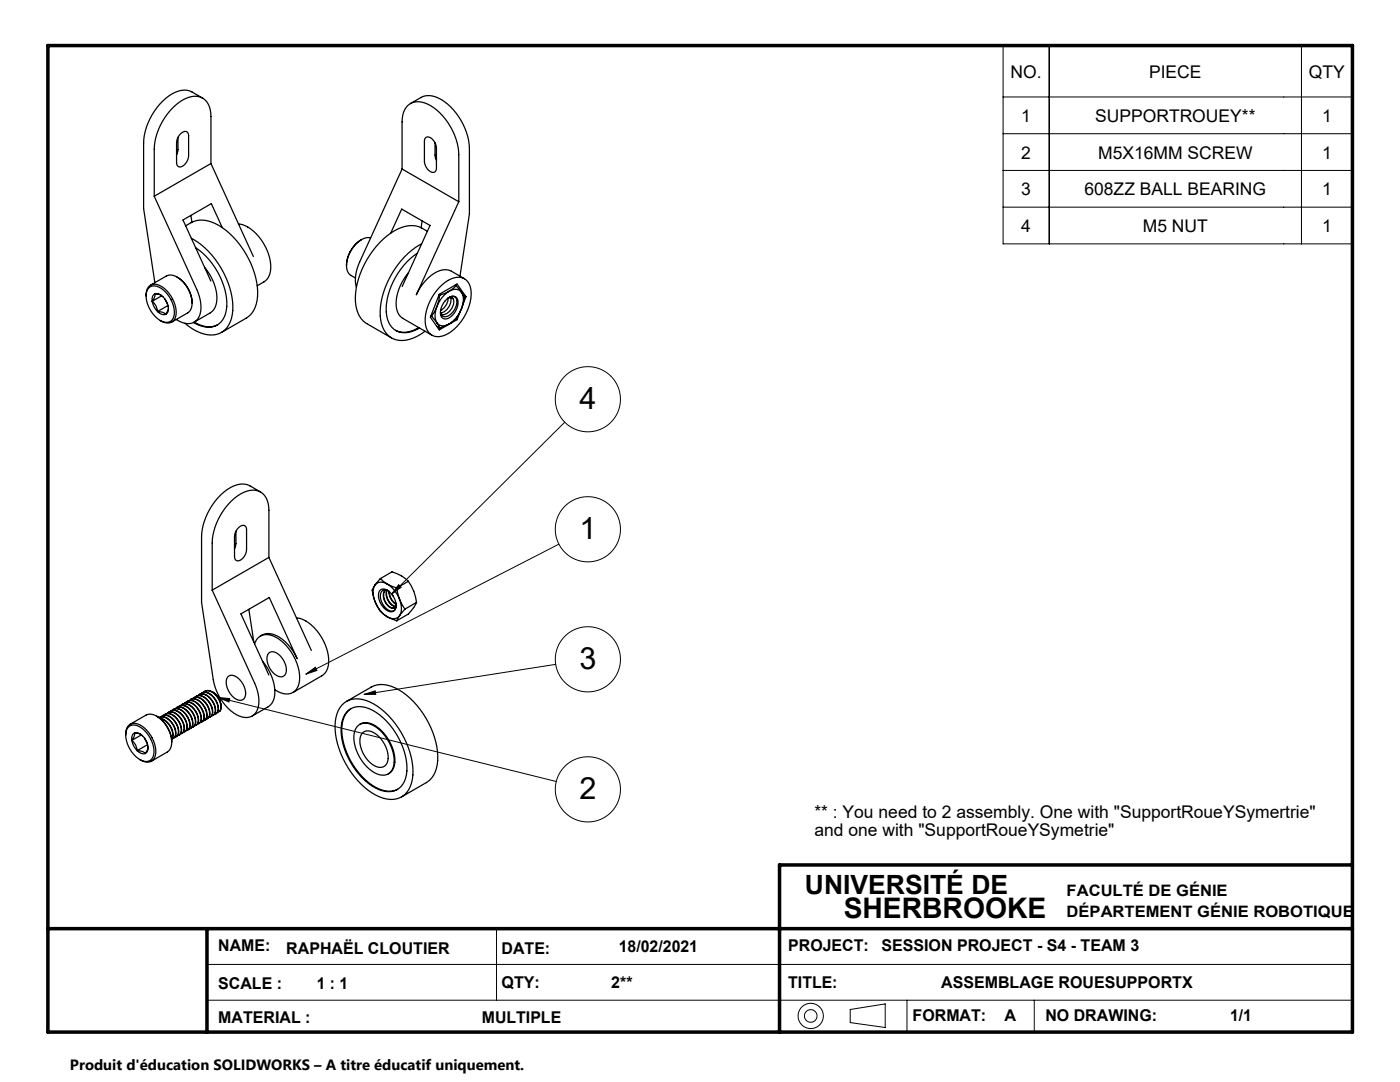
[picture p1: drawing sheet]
<svg xmlns="http://www.w3.org/2000/svg" width="279mm" height="216mm" viewBox="0 0 279 216" stroke-linecap="round" stroke-linejoin="round" font-family="sans-serif">
<g fill="none" stroke="#000" stroke-width=".2">
<path d="M200.2 9.1h69.7v39.6h-69.7zM200.2 19.4h69.7M209.4 9.1v39.6M259.7 9.1v39.6M200.2 26.7h69.7M200.2 34h69.7M200.2 41.3h69.7M112.7 84.2l-34.5 34.3M79.6 116.7l.5 .5-1.9 1.3zM111.5 108.6l-50.5 25.9M43.5 139.2l2.4 .2-.2 .7zM43.5 139.2l67.5 16.7"/>
<path d="M61 134.5l1.9-1.3 .4 .6zM72.7 138.6l2.2-.7 .1 .7zM110.9 132.6l-38.2 6M41.3 192.4h228.6M41.3 199.6h228.6M99.1 185.3v14.3M181 199.6v6.3M206.4 199.6v6.3M169.7 201.4l7-1.1v4.7l-7-1z"/>
<circle cx="117.3" cy="79.7" r="6.5"/>
<circle cx="117.3" cy="105.6" r="6.5"/>
<circle cx="117.3" cy="131.6" r="6.5"/>
<circle cx="117.3" cy="157.5" r="6.5"/>
<circle cx="161.8" cy="202.7" r="2.52"/>
<circle cx="161.8" cy="202.7" r="1.26"/>
</g>
<path d="M9.6 9.1h260.3v196.8h-260.3zM269.9 172.6h-114.3v33.3M9.6 185.3h260.3M41.3 185.3v20.6" fill="none" stroke="#000" stroke-width=".7"/>
<path d="M79.6 116.7l.5 .5-1.9 1.3zM61 134.5l1.9-1.3 .4 .6zM72.7 138.6l2.2-.7 .1 .7zM43.5 139.2l2.4 .2-.2 .7z" fill="#000"/>
<g fill="none" stroke="#000" stroke-width=".25">
<path d="M40.4 19.6a5.7 5.7 0 0 0-3.6-1.6 8.5 8.5 0 0 0-6 4.2 12 12 0 0 0-2.1 6.3v13.1l2.2 14.8M30.8 39.2l8.5 18.5a6.5 6.5 0 0 1 .2 5.9 2.79 2.79 0 0 1-3.9 .4l-.4-.3M35.5 27.4v2.5l-.3 1M36.1 26.6a.81 .81 0 0 1 1-.4 .81 .81 0 0 1 .5 .9v4a2.3 2.3 0 0 1-1.8 2.2 .74 .74 0 0 1-.6-.8l.1-4.4 .3-.8zM42.1 32.6v-9.4a3.6 3.6 0 0 0-2.7-4 7.3 7.3 0 0 0-6 3.5 12.4 12.4 0 0 0-2.6 7.1v9.4M42.1 32.6l-11.3 6.6M42.1 32.6l8.5 18.6M80.2 33.7v-9.4a3.6 3.6 0 0 1 2.7-4 7.3 7.3 0 0 1 6 3.5 12.4 12.4 0 0 1 2.7 7.1v9.4M80.2 33.7l-8.4 18.6a7.2 7.2 0 0 0-.7 5M80.2 33.7l11.4 6.6M81.9 20.7a5.7 5.7 0 0 1 3.7-1.6 8.4 8.4 0 0 1 5.9 4.2 12 12 0 0 1 2.2 6.3v13.1l-1.9 12.4M84.9 27.6a1.06 1.06 0 0 1 1.6 .4l.6 1.2v4.4a.8 .8 0 0 1-.6 .8 .8 .8 0 0 1-.9-.4l-.5-.6-.4-.8v-4.4z"/>
<path d="M86.8 28.5v2.4l.3 1.1M29.2 59.1a1.9 1.9 0 0 1 .9-2.2 1.9 1.9 0 0 1 2.3 .3 6 6 0 0 1 2.5 6.3 1.85 1.85 0 0 1-2.9 .5M29.7 57.4a2.44 2.44 0 0 1 3.3 .8 5.3 5.3 0 0 1 1.6 5.3 1.82 1.82 0 0 1-3 .2 5.8 5.8 0 0 1-2.3-5.6zM30 56.9l3.2-1.8a2.82 2.82 0 0 1 3.3 1.1 5.7 5.7 0 0 1 1.6 5.5l-.6 .7-3.2 1.9M30.9 58.6a1.28 1.28 0 0 0-.5 1.5M30.9 58.6a2.59 2.59 0 0 1 2.6 2.4 1.45 1.45 0 0 1-.5 1.7M30.9 58.6l1.3 .3M30.9 58.6v.6l-.5 .9M32.3 59l-1.9 1.1M32.9 59.7l.5 1M35.3 55.3a6.2 6.2 0 0 1 3 5.2M37 45.1a5.4 5.4 0 0 1 6.7-.1 17 17 0 0 1 7.7 14.1 5.1 5.1 0 0 1-2.3 4.4l-4.9 2.8"/>
<path d="M38.1 43l.2 1.3M38.2 47.6a16.9 16.9 0 0 1 8.3 14.3 4.8 4.8 0 0 1-3.2 4.8 7.3 7.3 0 0 1-6.4-2.2M39.1 49.4a14.5 14.5 0 0 1 6.2 11.8 4 4 0 0 1-3.1 4.1 5.7 5.7 0 0 1-3.6-.9M40.8 53.3a9.3 9.3 0 0 1 2.3 7.4 2.7 2.7 0 0 1-1.2 1.7l-3.1 1.9a4.8 4.8 0 0 0 4.6 .5M44.4 45.4l-2.2-4.8-5.7 3.3 5.6 12.2M47.6 44.7a8.1 8.1 0 0 1 5.7 5.3 6.1 6.1 0 0 1 0 5.7l-.6 .5-1.4 .8M72.2 47.8a6.2 6.2 0 0 0-3 5.2M74 47.5a3.5 3.5 0 0 0-3.4 1.7 5 5 0 0 0-1 5.4l1.3 .9M78 46.5l2.2-4.8 5.6 3.3-5.5 12.2M81.5 54.4a9.3 9.3 0 0 0-2.3 7.4 2.71 2.71 0 0 0 1.2 1.7l5.8 3.4M83.3 50.5a14.5 14.5 0 0 0-6.2 11.7 4 4 0 0 0 3.1 4.2 5.7 5.7 0 0 0 3.5-.9M84.2 48.6a16.9 16.9 0 0 0-8.3 14.4 4.8 4.8 0 0 0 3.2 4.8 7 7 0 0 0 5.7-1.7"/>
<path d="M84.2 44.1l-.2 1.3M85.3 46.2a5.4 5.4 0 0 0-6.6-.1 17 17 0 0 0-7.8 14.1 5.1 5.1 0 0 0 2.3 4.4l4.9 2.8M87.6 58.8l.2 .1M87.8 57.3a4.9 4.9 0 0 1 4.3-1.9 3.1 3.1 0 0 1 1.9 3.5 9.7 9.7 0 0 1-5.7 8.2 2.62 2.62 0 0 1-3.4-2.9 10 10 0 0 1 2.9-6.9zM87.8 58.9l-.6 2.3M89.1 59.8a1.36 1.36 0 0 1 2.1-.3 3.4 3.4 0 0 1-2.2 4.2 1.34 1.34 0 0 1-1-2.1l.5-1.1zM89.4 59.5a2.94 2.94 0 0 1-1.4 2.4M89.6 59.4a.93 .93 0 0 1 1.5 .3 3.1 3.1 0 0 1-2.3 3.5l-.4-.1-.4-.3-.1-.5M89.7 58.1l-1.9 .8M89.7 58.1a6.2 6.2 0 0 0-2.5 3.1M89.7 58.1a1.74 1.74 0 0 1 2.4 .2M89.9 59.4l-.6 .2"/>
<path d="M89.9 59.4h.3a1.45 1.45 0 0 1 0 2 1.93 1.93 0 0 1-2.2 1.3M89.9 59.4h-.3M89.9 59.4a2.62 2.62 0 0 1-1.9 3M90.2 59.4l.2 .2M90.8 56.9l.2 .1M91 57l-1.3 1.1M91 57l1.1 1.3M91.6 40.3l-8.5 18.5a8.4 8.4 0 0 1 5.3-4.9 2.5 2.5 0 0 1 1.7 .2l2.6 1.5M92.1 58.3a3.7 3.7 0 0 1 0 3.3M92.1 58.3a1.95 1.95 0 0 1 .4 2.1l-.4 1.2M92.5 58.9l.5 .3M93 59.2l-1.8-2.5-3.5 2-1.8 4.6 1.8 2.5 3.5-2"/>
<path d="M93 59.2l-.7 1.8M30.4 60.1a3.8 3.8 0 0 0 1 2.1M30.4 60.1a2.76 2.76 0 0 1 1 2.1M31.4 62.2a1.59 1.59 0 0 0 1.6 .5M31.4 62.2l1 .1 .6 .4M33.5 61l-2.1 1.2M33.6 61.6l-.6 1.1M83.6 65.4a4.8 4.8 0 0 1-4.7 .5M86 63l.1 .1M86.1 63.1l1.1 1.3M87.1 65.1l.7 .3M87.2 61.2l-1.1 1.9"/>
<path d="M87.2 64.4a1.74 1.74 0 0 0 2.5 .2M87.2 61.2a3.7 3.7 0 0 0 0 3.2M87.2 64.4l.6 1M89.7 64.6l-1.9 .8M91 63.6l.2 .2M91.9 62.1l-.7 1.7M92.1 61.6a6.2 6.2 0 0 1-2.4 3M92.1 61.6a5 5 0 0 1-2.4 3M52 98.2a5.7 5.7 0 0 0-3.7-1.6 8.5 8.5 0 0 0-5.9 4.2 12 12 0 0 0-2.2 6.3v13.1l2.4 15.4a9.9 9.9 0 0 0 5.2 7.3 2.59 2.59 0 0 0 3.8-2.3v-1.3l-.5-2.2-8.8-19.3M47.1 106v2.4l-.3 1.1M47.7 105.2a.81 .81 0 0 1 .9-.4 .81 .81 0 0 1 .6 .9v4a2.3 2.3 0 0 1-1.8 2.2 .74 .74 0 0 1-.6-.8v-4.4l.4-.8zM53.7 111.2v-9.4a3.6 3.6 0 0 0-2.7-4 7.3 7.3 0 0 0-6 3.5 12.4 12.4 0 0 0-2.7 7.1v9.4"/>
<path d="M53.7 111.2l-11.4 6.6M53.7 111.2l8.4 18.6M74.8 116.8a3.7 3.7 0 0 0 0 3.2M74.8 116.8a1.94 1.94 0 0 0-.3 2.1l.3 1.1M75.9 117.7a1.87 1.87 0 0 1 2.4 1l.2 .2a2.91 2.91 0 0 1 .3 2.8 1.27 1.27 0 0 1-1.9-.1 3.4 3.4 0 0 1-1.2-3.6zM75.9 115.5l2.3-1.4a7.1 7.1 0 0 1 3.3 1.9M75.9 115.5l1.4 1M75.9 115.5l-1.1 1.3M76.9 117.8a2.45 2.45 0 0 0 1.2 3.5l.6-.1M77 117.7a1.58 1.58 0 0 0-.3 2.1 1.76 1.76 0 0 0 2 1.4M77.2 117.8a2.58 2.58 0 0 0 1.7 3.2M77.3 117.8a2.61 2.61 0 0 0 1.6 3.2"/>
<path d="M77.3 116.5a6.2 6.2 0 0 1 2.4 3.1M77.3 116.5l1.9 .8M77.3 116.5a1.74 1.74 0 0 0-2.5 .3M77.6 117.9a1.05 1.05 0 0 0-1.3 0 1.05 1.05 0 0 0-.4 1.2 2.92 2.92 0 0 0 2.5 2.8l.5-.4 .1-.7M77.6 118.2v-.2a3 3 0 0 0 1.5 2.6l-.4 .6M77.7 118.1a2.86 2.86 0 0 0 1.3 2.4M78.2 118.5l.2 .4M79.2 117.3l.5 2.3M79.7 119.6l1.1 1.9M79.7 119.6a3.7 3.7 0 0 1 0 3.3M81.5 116a9 9 0 0 1 1.6 4.2M81.5 116l-2.3 1.3"/>
<path d="M37.5 139.9h.1M37.6 139.9a1.93 1.93 0 0 1 2.3 .9 2.8 2.8 0 0 1 .6 3.1l-.2 .1M37.8 139.8a1.46 1.46 0 0 1 2.2 .3 3.2 3.2 0 0 1 1.1 3.4l-.5 .3M38 139.6l.1-.1a1.93 1.93 0 0 1 2.4 1 2.8 2.8 0 0 1 .6 3l-.2 .2M38.4 139.5a1.46 1.46 0 0 1 2.1 .3 3.2 3.2 0 0 1 1.1 3.4l-.5 .3M38.6 139.2h.1a1.93 1.93 0 0 1 2.3 1 2.8 2.8 0 0 1 .7 3l-.2 .2M38.9 139.1a1.46 1.46 0 0 1 2.2 .3 3.2 3.2 0 0 1 1.1 3.4l-.5 .4M39.2 138.9h.1a1.93 1.93 0 0 1 2.3 .9 2.8 2.8 0 0 1 .6 3.1l-.2 .2M39.5 138.8a1.46 1.46 0 0 1 2.2 .3 3.2 3.2 0 0 1 1.1 3.4l-.6 .3M39.7 138.6h.1a1.93 1.93 0 0 1 2.4 .9 2.8 2.8 0 0 1 .6 3.1l-.2 .1M40.1 138.5a1.46 1.46 0 0 1 2.1 .3 3.2 3.2 0 0 1 1.1 3.4l-.5 .3M40.4 138.2l-.1 .1"/>
<path d="M40.4 138.2a1.93 1.93 0 0 1 2.3 1 2.8 2.8 0 0 1 .7 3l-.3 .2M40.6 138.1a1.46 1.46 0 0 1 2.2 .4 3.2 3.2 0 0 1 1.1 3.4M40.9 137.9a1.93 1.93 0 0 1 2.4 1 2.6 2.6 0 0 1 .6 3M42.3 138a2.76 2.76 0 0 1 1.5 1.7M43.3 138.9l.5 .8M43.8 139.7l.1 .1M45.5 135.1a1.41 1.41 0 0 1 2 .2 3.9 3.9 0 0 1 1.4 3.8 1.27 1.27 0 0 1-2.2 .1 3.9 3.9 0 0 1-1.4-3.9zM49.7 121.6l1 6.5M50.8 128.5a2.61 2.61 0 0 1 4.1-1.4 9.7 9.7 0 0 1 4.8 9.3 2.62 2.62 0 0 1-4.2 1.6l-.7-.4M52 126.9a3.2 3.2 0 0 1 3.8 .3l1.7 1.4 1 1.3 .8 1.5-5.6-12.2-5.6 3.3 5.5 12.2M52.4 131.9a9.3 9.3 0 0 1 2.3 7.4 2.71 2.71 0 0 1-1.2 1.7l-3.2 1.9M53.6 130.4a1.41 1.41 0 0 1 2 .2 3.9 3.9 0 0 1 1.4 3.8 1.27 1.27 0 0 1-2.2 .1 3.9 3.9 0 0 1-1.4-3.8z"/>
<path d="M59.2 123.3a8.1 8.1 0 0 1 5.7 5.3 6.1 6.1 0 0 1 0 5.7l-.6 .5-5.8 3.4M69.1 140l5-2.9a5.3 5.3 0 0 1 5.5 .5 17 17 0 0 1 7.8 14.2 5.1 5.1 0 0 1-2.3 4.4l-5 2.8M74.8 120a6.2 6.2 0 0 0 2.5 3.1M74.8 120a5 5 0 0 0 2.5 3.1M77.3 123.1l1.9 .8M79 120.7l-.3 .5M79.7 122.9a1.74 1.74 0 0 1-2.4 .2M79.7 122.9l-.5 1M80.8 121.5l-1.1 1.4M83.1 120.2l-.5 1a6.9 6.9 0 0 1-3.4 2.7M83.1 120.2l-2.3 1.3M25.1 146.7a1.9 1.9 0 0 1 .9-2.2 1.9 1.9 0 0 1 2.3 .4 6 6 0 0 1 2.6 6.2 1.85 1.85 0 0 1-3 .5"/>
<path d="M25.7 145a2.44 2.44 0 0 1 3.2 .9 5.3 5.3 0 0 1 1.6 5.2 1.82 1.82 0 0 1-3 .2 5.8 5.8 0 0 1-2.3-5.6zM26 144.5l3.1-1.8a2.82 2.82 0 0 1 3.3 1.1 5.7 5.7 0 0 1 1.7 5.5l-.7 .8-3.2 1.8M26.3 147.7a3.8 3.8 0 0 0 1.1 2.1M26.3 147.7a2.76 2.76 0 0 1 1.1 2.1M26.8 146.3a1.28 1.28 0 0 0-.5 1.4M26.8 146.3a2.59 2.59 0 0 1 2.7 2.3 1.45 1.45 0 0 1-.5 1.8M26.8 146.3l1.3 .2M26.8 146.3v.5l-.5 .9M27.4 149.8a1.59 1.59 0 0 0 1.6 .6M27.4 149.8l.9 .1 .7 .5M28.2 146.6l-1.9 1.1M28.8 147.3l.6 1"/>
<path d="M29.5 148.6l-2.1 1.2M29.5 149.2l-.5 1.2M31.3 142.9a6.2 6.2 0 0 1 3 5.2M31.8 143.2l.1-.1a1.93 1.93 0 0 1 2.3 1 2.8 2.8 0 0 1 .7 3l-.3 .2M31.8 143.2a1.93 1.93 0 0 1 2.4 .9 2.84 2.84 0 0 1 .7 3l-.6 .3M31.9 143.3a3.4 3.4 0 0 1 2.6 3.8l-.3 .4a2.88 2.88 0 0 0-1-3.5l-.5-.3-.7-.3M32.1 143a1.46 1.46 0 0 1 2.2 .4 3.2 3.2 0 0 1 1.1 3.4l-.5 .3M32.4 142.8h.1a1.93 1.93 0 0 1 2.3 1 2.8 2.8 0 0 1 .6 3l-.2 .2M32.7 142.7a1.46 1.46 0 0 1 2.2 .3 3.2 3.2 0 0 1 1.1 3.4l-.5 .4M33 142.5a1.93 1.93 0 0 1 2.4 .9 2.8 2.8 0 0 1 .6 3.1l-.2 .1M33.3 142.4a1.46 1.46 0 0 1 2.1 .3 3.2 3.2 0 0 1 1.2 3.4l-.6 .3M33.5 142.2h.1a1.93 1.93 0 0 1 2.3 .9 2.8 2.8 0 0 1 .7 3.1l-.2 .1"/>
<path d="M33.8 142.1a1.46 1.46 0 0 1 2.2 .3 3.2 3.2 0 0 1 1.1 3.4l-.5 .3M34.2 141.8l-.1 .1M34.2 141.8a1.93 1.93 0 0 1 2.3 1 2.8 2.8 0 0 1 .6 3l-.2 .2M34.4 141.7a1.46 1.46 0 0 1 2.2 .3 3.2 3.2 0 0 1 1.1 3.5l-.5 .3M34.6 141.5h.1a1.93 1.93 0 0 1 2.4 1 2.8 2.8 0 0 1 .6 3l-.2 .1M35 141.4a1.46 1.46 0 0 1 2.1 .3 3.2 3.2 0 0 1 1.2 3.4l-.6 .3M35.2 147h.1M35.3 141.2h-.1M35.3 141.2a1.93 1.93 0 0 1 2.3 .9 2.8 2.8 0 0 1 .7 3.1l-.3 .2M35.5 141.1a1.46 1.46 0 0 1 2.2 .3 3.2 3.2 0 0 1 1.1 3.4l-.5 .3M35.8 140.9h.1a1.93 1.93 0 0 1 2.3 .9 2.8 2.8 0 0 1 .6 3l-.2 .2M35.8 146.6l-.1 .1"/>
<path d="M36.1 140.8a1.46 1.46 0 0 1 2.2 .3 3.2 3.2 0 0 1 1.1 3.4l-.5 .3M36.4 146.3l-.1 .1M36.4 140.5l-.1 .1M36.4 140.5a1.93 1.93 0 0 1 2.4 1 2.8 2.8 0 0 1 .6 3l-.2 .2M36.7 140.4a1.46 1.46 0 0 1 2.1 .3 3.2 3.2 0 0 1 1.2 3.4l-.6 .4M36.9 140.2h.1a1.93 1.93 0 0 1 2.3 1 2.8 2.8 0 0 1 .7 3l-.3 .2M37.2 140.1a1.46 1.46 0 0 1 2.2 .3 3.2 3.2 0 0 1 1.1 3.4l-.5 .3M37.5 145.7h-.1M39.2 144.7h-.1M40.3 144v.1M40.9 143.7h-.1M41.5 143.4h-.1"/>
<path d="M42.6 142.7l-.1 .1M43.9 141.9l-.5 .2M68.2 140.7a4.6 4.6 0 0 1 5.7-.6 16.8 16.8 0 0 1 8.5 14.5 4.8 4.8 0 0 1-3.2 4.8 7.4 7.4 0 0 1-6.4-2.3 17 17 0 0 1-5.9-13.2 5.8 5.8 0 0 1 1.3-3.2zM69.2 142.1a3.8 3.8 0 0 1 4.6-.7 13.9 13.9 0 0 1 7.3 13.2 3.7 3.7 0 0 1-5.6 2.9 13.9 13.9 0 0 1-7.3-13.1 4.6 4.6 0 0 1 1-2.3zM70.1 141.4a4.8 4.8 0 0 0-1.9 4.4 14.2 14.2 0 0 0 7.5 11.6 4.2 4.2 0 0 0 3.7 .1M71.5 144.8a3 3 0 0 1 3.8 .5 8.6 8.6 0 0 1 3.3 7.4 2.34 2.34 0 0 1-3.8 1.5 8.4 8.4 0 0 1-4-8.2zM71.8 144.5a2.76 2.76 0 0 1 3.1 .3 8.6 8.6 0 0 1 3.8 7.8 2.34 2.34 0 0 1-1.2 1.8M72.4 146.2a2.05 2.05 0 0 1 2.8 .4 5.7 5.7 0 0 1 2.1 5.6 1.8 1.8 0 0 1-3 .3 5.9 5.9 0 0 1-2.3-5.6z"/>
</g>
<g font-size="6.1">
<text x="115.6" y="81.6">4</text>
<text x="115.6" y="107.6">1</text>
<text x="115.6" y="133.5">3</text>
<text x="115.6" y="159.5">2</text>
</g>
<text font-size="5.6" x="168.4" y="183.2">SHERBROOKE</text>
<text font-size="5.3" x="160.6" y="178.4">UNIVERSITÉ DE</text>
<g font-size="3.5">
<text x="201.7" y="15.5">NO.</text>
<text x="229.3" y="15.5">PIECE</text>
<text x="261.2" y="15.5">QTY</text>
<text x="203.8" y="24.3">1</text>
<text x="218.6" y="24.3">SUPPORTROUEY**</text>
<text x="263.8" y="24.3">1</text>
<text x="203.8" y="31.7">2</text>
<text x="219.2" y="31.7">M5X16MM SCREW</text>
<text x="263.9" y="31.7">1</text>
<text x="203.8" y="39">3</text>
<text x="216.4" y="39">608ZZ BALL BEARING</text>
<text x="263.9" y="39">1</text>
<text x="203.8" y="46.3">4</text>
<text x="228.1" y="46.3">M5 NUT</text>
<text x="263.9" y="46.3">1</text>
<text x="162.5" y="163.3">** : You need to 2 assembly. One with &quot;SupportRoueYSymertrie&quot;</text>
<text x="162.5" y="166.8">and one with &quot;SupportRoueYSymetrie&quot;</text>
</g>
<g font-size="3.2">
<text x="43.6" y="189.7">NAME:</text>
<text x="57.1" y="190.4">RAPHAËL CLOUTIER</text>
<text x="100.1" y="190.3">DATE:</text>
<text x="123.5" y="190">18/02/2021</text>
<text x="157.3" y="189.8">PROJECT:</text>
<text x="175.9" y="189.8">SESSION PROJECT - S4 - TEAM 3</text>
<text x="43.6" y="197.3">SCALE :</text>
<text x="63.2" y="197.3">1 : 1</text>
<text x="100.1" y="197.2">QTY:</text>
<text x="122" y="197.2">2**</text>
<text x="157.3" y="197.2">TITLE:</text>
<text x="187.8" y="197.1">ASSEMBLAGE ROUESUPPORTX</text>
<text x="182.1" y="203.8">FORMAT:</text>
<text x="200.5" y="203.8">A</text>
<text x="208.6" y="203.8">NO DRAWING:</text>
<text x="245.5" y="203.7">1/1</text>
<text x="43.6" y="204">MATERIAL :</text>
<text x="96.2" y="204">MULTIPLE</text>
</g>
<g font-size="3.1">
<text x="212.9" y="178.8">FACULTÉ DE GÉNIE</text>
<text x="212.9" y="183.1">DÉPARTEMENT GÉNIE ROBOTIQUE</text>
</g>
<text font-size="3" x="14" y="213.5">Produit d'éducation SOLIDWORKS – A titre éducatif uniquement.</text>
</svg>
